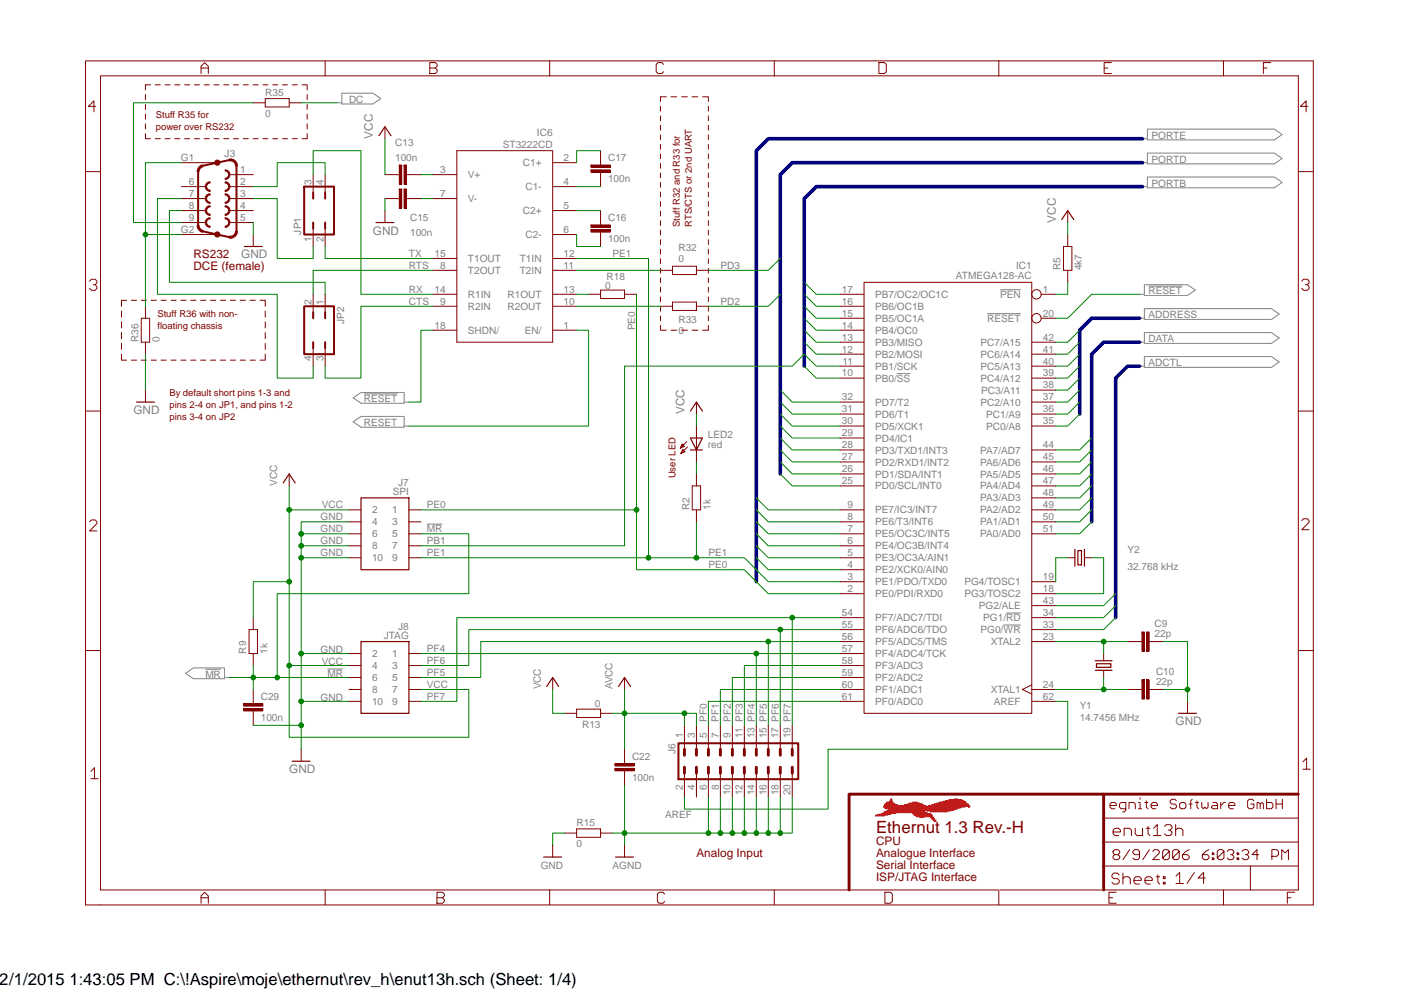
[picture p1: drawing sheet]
<svg xmlns="http://www.w3.org/2000/svg" width="297mm" height="210mm" viewBox="0 0 297 210" stroke-linecap="round" stroke-linejoin="round" font-family="sans-serif">
<g fill="none" stroke="#808080" stroke-width=".21">
<path d="M72.5 19.8h6.6l1.6 1.1-1.6 1.2h-6.6zM71.5 21.8h1M242.2 39.6h1.1M242.2 34.5h1.1M242.2 29.4h1.1M243.3 37.5h26.9l1.6 1.2-1.6 1.1h-26.9zM243.3 32.5h26.9l1.6 1.1-1.6 1.2h-26.9zM243.3 27.4h26.9l1.6 1.1-1.6 1.2h-26.9zM190.2 79.2h2.8M209.3 66.5h7.1M212 61.4h4.4M241.6 72.6h1"/>
<path d="M241.6 67.5h1M241.6 77.7h1M241.6 62.4h1M242.6 60.4h9.2l1.6 1.1-1.6 1.2h-9.2zM242.6 70.5h27l1.6 1.2-1.6 1.1h-27zM242.6 65.5h27l1.6 1.1-1.6 1.2h-27zM242.6 75.6h27l1.6 1.2-1.6 1.1h-27zM243.5 60.7h7.1M74.9 84.4l1.6-1.2h9.2v2.3h-9.2zM74.9 89.5l1.6-1.2h9.2v2.3h-9.2zM77.2 83.5h7.1M85.7 85.3h1"/>
<path d="M85.7 90.4h1M90.5 111.2h3.3M212.7 132.6h3.7M213.3 130h3.1M39.3 142.8l1.7-1.1h6.6v2.3h-6.6zM43.5 142h3.3M47.6 143.7h1M69.4 141.9h3.3"/>
</g>
<g fill="none" stroke="#800000" stroke-width=".21">
<path d="M31.9 18h-1.1v1.1M32.9 18h1.1M35 18h1.1M37.1 18h1M39.1 18h1.1M41.2 18h1.1M42.6 15.6v-1.5l.8-.8 .8 .8v1.5M42.6 14.4h1.6M43.3 18h1.1M45.4 18h1M47.4 18h1.1M49.5 18h1.1"/>
<path d="M51.6 18h1.1M53.7 18h1M55.7 18h1.1M57.8 18h1.1M59.9 18h1.1M62 18h1M64 18h1.1v1.1M68.9 12.9v3.2M91.1 13.3h1.2l.4 .4v.4l-.4 .3 .4 .4v.4l-.4 .4h-1.2zM91.1 14.4h1.2M116.5 12.9h161.9v179h-18.9M116.5 16.1h158.8v172.7h-15.8"/>
<path d="M116.5 12.9h-98.4v179h241.3v-3.1h-47.4M116.5 16.1h-95.2v172.7h95.2M116.5 12.9v3.2M140.7 13.7l-.4-.4h-.8l-.4 .4v1.5l.4 .4h.8l.4-.4M164.2 12.9v3.2M186.3 13.3h1.2l.4 .4v1.5l-.4 .4h-1.2zM211.8 12.9v3.2M234.1 14.4h.8M235.6 13.3h-1.5v2.3h1.5M259.4 12.9v3.2M267.9 14.4h.7M269.4 13.3h-1.5v2.3"/>
<path d="M18.1 36.4h3.2M20.3 22.6h-1.5l1.1-1.2v2.3M30.8 28.3v1.1h1.1M30.8 20.1v1M30.8 22.1v1.1M30.8 24.2v1.1M30.8 26.3v1M32.9 29.4h1.1M35 29.4h1.1M37.1 29.4h1M39.1 29.4h1.1M41.2 29.4h1.1"/>
<path d="M43.3 29.4h1.1M45.4 29.4h1M47.4 29.4h1.1M49.5 29.4h1.1M51.6 29.4h1.1M53.7 29.4h1M55.7 29.4h1.1M57.8 29.4h1.1M59.9 29.4h1.1M62 29.4h1M65.1 28.3v1.1h-1.1M65.1 20.1v1"/>
<path d="M65.1 22.1v1.1M65.1 24.2v1.1M65.1 26.3v1M140 22.5v1.1M140 24.6v1M140 26.6v1M140 28.6v1M140 30.6v1M140 32.7v1M140 34.7v1M140 36.7v1M140 38.7v1"/>
<path d="M141.3 20.5h-1.3v1M142.3 20.5h1.2M144.5 20.5h1.2M146.7 20.5h1.3M149 20.5h1.2v1M150.2 22.5v1.1M150.2 24.6v1M150.2 26.6v1M150.2 28.6v1M150.2 30.6v1M150.2 32.7v1M150.2 34.7v1"/>
<path d="M150.2 36.7v1M150.2 38.7v1M275.3 36.4h3.1M277.3 22.6h-1.6l1.2-1.2v2.3M19 59.6l.4-.4h.8l.3 .4v.4l-.3 .4h-.4M140 40.7v1.1M140 42.8v1M140 44.8v1M140 46.8v1M140 48.8v1M140 50.8v1.1M140 52.9v1"/>
<path d="M140 54.9v1M140 56.9v1M140 58.9v1M150.2 40.7v1.1M150.2 42.8v1M150.2 44.8v1M150.2 46.8v1M150.2 48.8v1M150.2 50.8v1.1M150.2 52.9v1M150.2 54.9v1M150.2 56.9v1"/>
<path d="M150.2 58.9v1M276 59.6l.4-.4h.8l.4 .4v.4l-.4 .4h-.4M20.2 60.4l.3 .4v.4l-.3 .4h-.8l-.4-.4M25.8 66v1.3M25.8 68.3v1.3M25.8 70.5v1.3M25.8 72.8v1.3M25.8 75.1v1.3h1.1M26.9 63.7h-1.1v1.3M27.9 76.4h1.1M27.9 63.7h1.1M29.9 76.4h1.1"/>
<path d="M29.9 63.7h1.1M32 76.4h1.1M32 63.7h1.1M34.1 76.4h1.1M34.1 63.7h1.1M36.3 76.4h1M36.3 63.7h1M38.4 76.4h1.1M38.4 63.7h1.1M40.4 76.4h1.1M40.4 63.7h1.1M42.5 76.4h1.1"/>
<path d="M42.5 63.7h1.1M44.6 76.4h1.1M44.6 63.7h1.1M46.7 76.4h1.1M46.7 63.7h1.1M48.8 76.4h1.1M48.8 63.7h1.1M50.9 76.4h1.1M50.9 63.7h1.1M53 76.4h1.1M53 63.7h1.1M55.1 63.7h1.1v1.3"/>
<path d="M56.2 75.1v1.3h-1.1M56.2 66v1.3M56.2 68.3v1.3M56.2 70.5v1.3M56.2 72.8v1.3M140 60.9v1.1M140 63v1M140 65v1M140 67v1M140 69v1h1.3M142.3 70h1.2M144.5 70h1.2"/>
<path d="M146.7 70h1.3M150.2 69v1h-1.2M150.2 60.9v1.1M150.2 63v1M150.2 65v1M150.2 67v1M277.2 60.4l.4 .4v.4l-.4 .4h-.8l-.4-.4M18.1 87.2h3.2M275.3 87.2h3.1M19 110.7l.4-.4h.8l.3 .4v.3l-1.5 1.6h1.5M276 110.4l.4-.4h.8l.4 .4v.4l-1.6 1.6h1.6M18.1 138h3.2"/>
<path d="M275.3 138h3.1M19.3 163.6l.7-.8v2.4M19.3 165.2h1.5M234 178.6h41.3M234 173.5h41.3M235.3 170.9h1.4v-.4l-.3-.3h-.7l-.4 .3v.7l.4 .3h.7M236 176.5h1.6v-.4l-.4-.4h-.8l-.4 .4v.7l.4 .4h.8M238.3 177.2v-1.5h1.2l.4 .4v1.1M238.7 171.5h-1l-.3-.3v-.7l.3-.3h1v1.7l-.3 .3h-.4M239.4 171.5v-1.3h1l.3 .3v1M240.7 175.7v1.1l.4 .4h1.1v-1.5M241.4 170.2h.3v1.3"/>
<path d="M241.4 171.5h.7M241.7 169.2v.3M242.7 170.2h.7M243 175.7h.8M243.1 169.9v1.3l.3 .3M243.4 175.3v1.5l.4 .4M244.1 170.9h1.3v-.4l-.3-.3h-.7l-.3 .3v.7l.3 .3h.7M244.6 175.7l.8-.8v2.3M244.6 177.2h1.5M246.9 175.3l.4-.4h.8l.4 .4v.4l-.4 .4h-.4M248.1 176.1l.4 .4v.3l-.4 .4h-.8l-.4-.4M249.3 176.1l.3-.4h.8l.4 .4v1.1"/>
<path d="M249.3 174.9v2.3M249.4 169.9l-.3-.4h-.7l-.3 .4v.3l.3 .3h.7l.3 .4v.3l-.3 .3h-.7l-.3-.3M250.4 170.2h.7l.3 .3v.7l-.3 .3h-.7l-.3-.3v-.7zM252.1 170.5h.7M252.8 169.5l-.3 .4v1.6M253.4 170.2h.7M253.8 169.9v1.3l.3 .3M254.8 170.2v1l.3 .3 .4-.3 .3 .3 .3-.3v-1M257.1 170.2h.7l.3 .3v1h-1l-.3-.3 .3-.3h1M258.8 170.2v1.3M259.8 170.2h-.3l-.7 .7M260.5 170.9h1.3v-.4l-.3-.3h-.7l-.3 .3v.7l.3 .3h.7"/>
<path d="M265.8 169.9l-.3-.4h-.6l-.4 .4v1.3l.4 .3h.6l.3-.3v-.7h-.6M266.5 171.5v-1.3h.4l.3 .3v1M267.2 170.5l.3-.3 .4 .3v1M268.5 169.5v2h1l.4-.3v-.7l-.4-.3h-1M270.5 170.5h1.4M270.5 169.5v2M271.9 169.5v2M276.2 161.6l.8-.8v2.4M276.2 163.2h1.6M42.6 191.6v-1.6l.8-.7 .8 .7v1.6M42.6 190.4h1.6M68.9 188.8v3.1"/>
<path d="M92.6 189.3h1.2l.4 .3v.4l-.4 .4 .4 .4v.4l-.4 .4h-1.2zM92.6 190.4h1.2M116.5 188.8v3.1M116.5 188.8h95.1M140.9 189.6l-.4-.3h-.7l-.4 .3v1.6l.4 .4h.7l.4-.4M164.2 188.8v3.1M187.6 189.3h1.2l.4 .3v1.6l-.4 .4h-1.2zM211.8 188.8v3.1M234 183.7h31.1M235.1 190.4h.8M236 180.6l.3-.4h.7l.4 .4v.3l-.4 .4 .4 .3v.4l-.4 .3h-.7l-.3-.3v-.4l.3-.3-.3-.4zM236.3 181.3h.7"/>
<path d="M236.7 189.3h-1.6v2.3h1.6M237.3 185.6l-.4-.4h-.8l-.3 .4v.4l.3 .4h.8l.4 .3v.4l-.4 .4h-.8l-.3-.4M238.1 186.4l.4-.4h.7l.4 .4v1.1M238.1 185.2v2.3M239.5 180.2l-1.4 2.1M240.4 186.7h1.6v-.3l-.4-.4h-.8l-.4 .4v.7l.4 .4h.8M241.6 181.3h-1l-.4-.4v-.3l.4-.4h.7l.3 .4v1.4l-.3 .3h-.7l-.4-.3M242.8 186.7h1.5v-.3l-.4-.4h-.7l-.4 .4v.7l.4 .4h.7M243.7 180.2l-1.4 2.1M244.4 180.6l.3-.4h.8l.3 .4v.3l-1.4 1.4h1.4M245.1 186h.8M245.5 185.6v1.5l.4 .4"/>
<path d="M246.7 186h.4v.4h-.4zM246.7 187.1h.4v.4h-.4zM247.9 180.6l-1.4 1.4 .4 .3h.7l.3-.3v-1.4l-.3-.4h-.7l-.4 .4v1.4M249.3 185.8l.8-.7v2.3M249.3 187.4h1.6M250 180.6l-1.4 1.4 .4 .3h.7l.3-.3v-1.4l-.3-.4h-.7l-.4 .4v1.4M252.1 180.2l-.7 .4-.7 .7v.7l.4 .3h.7l.3-.3v-.4l-.3-.3h-1.1M253.2 185.1l-1.5 2.3M255.6 186.2h-1.6l1.2-1.1v2.3M256.3 180.2l-.7 .4-.7 .7v.7l.4 .3h.7l.3-.3v-.4l-.3-.3h-1.1M257 180.9h.4v.4h-.4zM257 182h.4v.3h-.4z"/>
<path d="M259.5 180.6l-1.4 1.4 .3 .3h.7l.4-.3v-1.4l-.4-.4h-.7l-.3 .4v1.4M260.2 180.6l.3-.4h.7l.4 .4v.3l-.4 .4h-.3M261.2 181.3l.4 .3v.4l-.4 .3h-.7l-.3-.3M262.3 180.9h.4v.4h-.4zM262.3 182h.4v.3h-.4zM263.4 180.6l.3-.4h.7l.3 .4v.3l-.3 .4h-.3M264.4 181.3l.3 .3v.4l-.3 .3h-.7l-.3-.3M266.9 181.3h-1.5l1.1-1.1v2.1M269.7 181.6h1l.4-.3v-.7l-.4-.4h-1v2.1M271.8 182.3v-2.1l.7 .7 .7-.7v2.1M272.9 190.4h.8M274.5 189.3h-1.6v2.3"/>
<path d="M275.3 183.7h-10.2v5.1"/>
</g>
<path d="M234 168.4v20.4M275.3 168.4h-95.3v20.4" fill="none" stroke="#800000" stroke-width=".61"/>
<path d="M47.7 38.6a1.02 1.02 0 0 1 1 1 1.02 1.02 0 0 1-1 1v-.3a.76 .76 0 0 0 .8-.7 .76 .76 0 0 0-.8-.8z" fill-rule="evenodd" fill="#800000"/>
<path d="M47.7 38.6a1.02 1.02 0 0 1 1 1 1.02 1.02 0 0 1-1 1v-.3a.76 .76 0 0 0 .8-.7 .76 .76 0 0 0-.8-.8z" fill="none" stroke="#800000" stroke-width=".21"/>
<path d="M43.9 38.8l.7-.2v.2a.76 .76 0 0 0-.8 .8 .76 .76 0 0 0 .8 .7v.3a1.02 1.02 0 0 1-1-.7 1.02 1.02 0 0 1 .3-1.1z" fill-rule="evenodd" fill="#800000"/>
<path d="M43.9 38.8l.7-.2v.2a.76 .76 0 0 0-.8 .8 .76 .76 0 0 0 .8 .7v.3a1.02 1.02 0 0 1-1-.7 1.02 1.02 0 0 1 .3-1.1z" fill="none" stroke="#800000" stroke-width=".21"/>
<path d="M47.7 36a1.02 1.02 0 0 1 1 1 1.02 1.02 0 0 1-1 1.1v-.3a.76 .76 0 0 0 .8-.8 .76 .76 0 0 0-.8-.7z" fill-rule="evenodd" fill="#800000"/>
<path d="M47.7 36a1.02 1.02 0 0 1 1 1 1.02 1.02 0 0 1-1 1.1v-.3a.76 .76 0 0 0 .8-.8 .76 .76 0 0 0-.8-.7z" fill="none" stroke="#800000" stroke-width=".21"/>
<path d="M43.9 43.9l.7-.3v.3a.76 .76 0 0 0-.8 .8 .76 .76 0 0 0 .8 .7v.3a1.02 1.02 0 0 1-1-.7 1.02 1.02 0 0 1 .3-1.1z" fill-rule="evenodd" fill="#800000"/>
<path d="M43.9 43.9l.7-.3v.3a.76 .76 0 0 0-.8 .8 .76 .76 0 0 0 .8 .7v.3a1.02 1.02 0 0 1-1-.7 1.02 1.02 0 0 1 .3-1.1z" fill="none" stroke="#800000" stroke-width=".21"/>
<path d="M47.7 41.1a1.02 1.02 0 0 1 1 1 1.02 1.02 0 0 1-1 1v-.2a.76 .76 0 0 0 .8-.8 .76 .76 0 0 0-.8-.7z" fill-rule="evenodd" fill="#800000"/>
<path d="M47.7 41.1a1.02 1.02 0 0 1 1 1 1.02 1.02 0 0 1-1 1v-.2a.76 .76 0 0 0 .8-.8 .76 .76 0 0 0-.8-.7z" fill="none" stroke="#800000" stroke-width=".21"/>
<path d="M43.9 41.3l.7-.2v.3a.76 .76 0 0 0-.8 .7 .76 .76 0 0 0 .8 .8v.2a1.02 1.02 0 0 1-1-.6 1.02 1.02 0 0 1 .3-1.2z" fill-rule="evenodd" fill="#800000"/>
<path d="M43.9 41.3l.7-.2v.3a.76 .76 0 0 0-.8 .7 .76 .76 0 0 0 .8 .8v.2a1.02 1.02 0 0 1-1-.6 1.02 1.02 0 0 1 .3-1.2z" fill="none" stroke="#800000" stroke-width=".21"/>
<path d="M47.7 43.6a1.02 1.02 0 0 1 1 1.1 1.02 1.02 0 0 1-1 1v-.3a.76 .76 0 0 0 .8-.7 .76 .76 0 0 0-.8-.8z" fill-rule="evenodd" fill="#800000"/>
<path d="M47.7 43.6a1.02 1.02 0 0 1 1 1.1 1.02 1.02 0 0 1-1 1v-.3a.76 .76 0 0 0 .8-.7 .76 .76 0 0 0-.8-.8z" fill="none" stroke="#800000" stroke-width=".21"/>
<path d="M43.9 46.4l.7-.2v.2a.76 .76 0 0 0-.8 .8 .76 .76 0 0 0 .8 .8v.2a1.02 1.02 0 0 1-1-.7 1.02 1.02 0 0 1 .3-1.1z" fill-rule="evenodd" fill="#800000"/>
<path d="M43.9 46.4l.7-.2v.2a.76 .76 0 0 0-.8 .8 .76 .76 0 0 0 .8 .8v.2a1.02 1.02 0 0 1-1-.7 1.02 1.02 0 0 1 .3-1.1z" fill="none" stroke="#800000" stroke-width=".21"/>
<path d="M47.7 46.2a1.02 1.02 0 0 1 1 1 1.02 1.02 0 0 1-1 1v-.2a.76 .76 0 0 0 .8-.8 .76 .76 0 0 0-.8-.8z" fill-rule="evenodd" fill="#800000"/>
<path d="M47.7 46.2a1.02 1.02 0 0 1 1 1 1.02 1.02 0 0 1-1 1v-.2a.76 .76 0 0 0 .8-.8 .76 .76 0 0 0-.8-.8z" fill="none" stroke="#800000" stroke-width=".21"/>
<path d="M48.6 33.7a1.46 1.46 0 0 1 1.7 1.5h-.4a1.06 1.06 0 0 0-1.3-1.1z" fill-rule="evenodd" fill="#800000"/>
<path d="M48.6 33.7a1.46 1.46 0 0 1 1.7 1.5h-.4a1.06 1.06 0 0 0-1.3-1.1z" fill="none" stroke="#800000" stroke-width=".21"/>
<path d="M48.6 34l-5.6 1.2" fill="none" stroke="#800000" stroke-width=".42"/>
<path d="M42.1 35.5l.9-.5v.4a1.04 1.04 0 0 0-.8 1h-.4z" fill-rule="evenodd" fill="#800000"/>
<path d="M42.1 35.5l.9-.5v.4a1.04 1.04 0 0 0-.8 1h-.4z" fill="none" stroke="#800000" stroke-width=".21"/>
<path d="M42 36.4v11.4" fill="none" stroke="#800000" stroke-width=".42"/>
<path d="M41.8 47.8h.4l.3 .8 .5 .3v.4a1.46 1.46 0 0 1-1.2-1.5z" fill-rule="evenodd" fill="#800000"/>
<path d="M41.8 47.8h.4l.3 .8 .5 .3v.4a1.46 1.46 0 0 1-1.2-1.5z" fill="none" stroke="#800000" stroke-width=".21"/>
<path d="M50.1 35.2v13.8M43 49.1l5.6 1.2" fill="none" stroke="#800000" stroke-width=".42"/>
<path d="M48.6 50.1l.8-.1 .4-.4 .1-.6h.4a1.46 1.46 0 0 1-1.7 1.5z" fill-rule="evenodd" fill="#800000"/>
<path d="M43.5 34.5h2.6M43.5 49.7h2.6M48.6 50.1l.8-.1 .4-.4 .1-.6h.4a1.46 1.46 0 0 1-1.7 1.5z" fill="none" stroke="#800000" stroke-width=".21"/>
<circle cx="46.1" cy="34.5" r=".56" fill="#800000"/>
<circle cx="46.1" cy="34.5" r=".56" fill="none" stroke="#800000" stroke-width=".21"/>
<circle cx="46.1" cy="49.7" r=".56" fill="#800000"/>
<g fill="none" stroke="#800000" stroke-width=".21">
<path d="M38.5 39.6h5M38.5 34.5h5M48.6 37h5.1M48.6 39.6h5.1M84.2 37h.5M86.2 37h.5M38.5 42.1h5M38.5 44.7h5M38.5 47.2h5M38.5 49.7h5M48.6 42.1h5.1M48.6 44.7h5.1"/>
<path d="M48.6 47.2h5.1"/>
<circle cx="46.1" cy="49.7" r=".56"/>
</g>
<path d="M85.7 35h.5v4.1h-.5z" fill="#800000"/>
<path d="M85.7 35h.5v4.1h-.5zM85.7 35h.1" fill="none" stroke="#800000" stroke-width=".21"/>
<path d="M84.7 35h.5v4.1h-.5z" fill="#800000"/>
<path d="M81.6 37h2.6M84.7 35h.5v4.1h-.5zM84.7 35h.1M86.7 37h2.5M127.3 47.2v.5M127.3 49.2v.5" fill="none" stroke="#800000" stroke-width=".21"/>
<path d="M125.3 48.7h4.1v.5h-4.1z" fill="#800000"/>
<path d="M125.3 48.7h4.1v.5h-4.1zM125.3 48.7h.1" fill="none" stroke="#800000" stroke-width=".21"/>
<path d="M125.3 47.7h4.1v.5h-4.1z" fill="#800000"/>
<path d="M127.3 34.5v.5M127.3 36.5v.5M125.3 47.7h4.1v.5h-4.1zM125.3 47.7h.1M127.3 44.7v2.5M127.3 49.7v2.6" fill="none" stroke="#800000" stroke-width=".21"/>
<path d="M125.3 36h4.1v.5h-4.1z" fill="#800000"/>
<path d="M125.3 36h4.1v.5h-4.1zM125.3 36h.1" fill="none" stroke="#800000" stroke-width=".21"/>
<path d="M125.3 35h4.1v.5h-4.1z" fill="#800000"/>
<path d="M125.3 35h4.1v.5h-4.1zM125.3 35h.1M127.3 32v2.5M127.3 37v2.6M84.2 42.1h.5M86.2 42.1h.5" fill="none" stroke="#800000" stroke-width=".21"/>
<path d="M84.7 40.1h.5v4.1h-.5z" fill="#800000"/>
<path d="M84.7 40.1h.5v4.1h-.5zM84.7 40.1h.1" fill="none" stroke="#800000" stroke-width=".21"/>
<path d="M85.7 40.1h.5v4.1h-.5z" fill="#800000"/>
<g fill="none" stroke="#800000" stroke-width=".21">
<path d="M81.6 26.9v2.5M53.7 49.7v2.6M81.6 42.1h2.6M81.6 44.7v2.5M85.7 40.1h.5v4.1h-.5zM85.7 40.1h.1M86.7 42.1h2.5M225.5 52.3h1.8v5h-1.8zM226.4 44.7v2.5M226.4 49.7v2.6M226.4 57.3v2.6M144.7 95.3l.5 .5-.8 .4z"/>
<path d="M145.6 93.7l-1.4 1.4 .9-.4-.5-.5-.4 .9M145.8 94.8l-1.4 1.4M147.7 90.4v7.6M61.3 100.5v2.6M146.8 103.1h1.7v5h-1.7zM147.7 100.5v2.6M147.7 108.1v2.6M63.9 158.9v2.6M117.2 143.7v2.5M119.7 151.3h2.6M122.3 150.4h5v1.8h-5zM127.3 151.3h2.6"/>
<path d="M117.2 179.2v2.6M132.4 161.5v.5M132.4 163.5v.5"/>
</g>
<path d="M80.3 28.8l1.3-1.9 1.3 1.9M51.8 52.3h3.8M79.7 47.2h3.8M225.1 46.6l1.3-1.9 1.2 1.9M146.4 92.9h2.5l-1.2 2.5zM146.4 95.4h2.5M60 102.4l1.3-1.9 1.3 1.9M115.9 145.6l1.3-1.9 1.2 1.9M62 161.5h3.8M115.3 181.8h3.8" fill="none" stroke="#800000" stroke-width=".25"/>
<path d="M130.4 163h4v.5h-4z" fill="#800000"/>
<path d="M130.4 163h4v.5h-4zM130.4 163h.1" fill="none" stroke="#800000" stroke-width=".21"/>
<path d="M130.4 162h4v.5h-4z" fill="#800000"/>
<path d="M132.4 158.9v2.6M241.6 146.2h.5M243.6 146.2h.6M130.4 162h4v.5h-4zM130.4 162h.1M132.4 164v2.5" fill="none" stroke="#800000" stroke-width=".21"/>
<path d="M243.1 144.2h.5v4.1h-.5z" fill="#800000"/>
<path d="M243.1 144.2h.5v4.1h-.5zM243.1 144.2h.1" fill="none" stroke="#800000" stroke-width=".21"/>
<path d="M242.1 144.2h.5v4.1h-.5z" fill="#800000"/>
<path d="M241.6 136.1h.5M243.6 136.1h.6M239.1 146.2h2.5M242.1 144.2h.5v4.1h-.5zM242.1 144.2h.1M244.2 146.2h2.5" fill="none" stroke="#800000" stroke-width=".21"/>
<path d="M243.1 134h.5v4.1h-.5z" fill="#800000"/>
<path d="M243.1 134h.5v4.1h-.5zM243.1 134h.1" fill="none" stroke="#800000" stroke-width=".21"/>
<path d="M242.1 134h.5v4.1h-.5z" fill="#800000"/>
<g fill="none" stroke="#800000" stroke-width=".21">
<path d="M53.7 21.8h2.5M56.2 20.9h5.1v1.8h-5.1zM61.3 21.8h2.6M66.4 37v3.9M68.9 37v3.9M91.8 37h5.1M96.9 32h20.3v40.6h-20.3zM117.2 34.5h5.1M117.2 39.6h5.1M66.4 48.5v3.8M68.9 48.5v3.8M91.8 57.3h5.1"/>
<path d="M91.8 54.8h5.1M91.8 42.1h5.1M117.2 57.3h5.1M117.2 44.7h5.1M117.2 49.7h5.1M117.2 54.8h5.1M140 57.3h2.6M142.6 56.5h5.1v1.7h-5.1zM147.7 57.3h2.5M183.2 59.9h35.6v91.4h-35.6zM29.9 67.5h1.8v5.1h-1.8zM30.8 65v2.5"/>
<path d="M30.8 72.6v2.5M66.4 62.4v3.8M66.4 73.9v3.8M68.9 62.4v3.8M68.9 73.9v3.8M91.8 65h5.1M91.8 62.4h5.1M91.8 70h5.1M117.2 65h5.1M117.2 62.4h5.1M117.2 70h5.1M124.8 62.4h2.5"/>
<path d="M127.3 61.5h5.1v1.8h-5.1zM132.4 62.4h2.6M140 65h2.6M142.6 64.1h5.1v1.7h-5.1zM147.7 65h2.5M178.1 65h5.1M178.1 62.4h5.1M178.1 72.6h5.1M178.1 70h5.1M178.1 67.5h5.1M178.1 77.7h5.1M178.1 75.1h5.1"/>
<path d="M218.8 72.6h5M218.8 77.7h5M218.8 75.1h5M220.7 62.4h3.1M220.7 67.5h3.1M30.8 82.7v2.6M147.7 85.3v2.5M178.1 98h5.1M178.1 95.4h5.1M178.1 80.2h5.1M178.1 90.4h5.1M178.1 87.8h5.1"/>
<path d="M178.1 85.3h5.1M178.1 92.9h5.1M218.8 98h5M218.8 95.4h5M218.8 80.2h5M218.8 90.4h5M218.8 87.8h5M218.8 85.3h5M218.8 82.7h5M74 108.1h2.5M74 110.7h2.5M74 113.2h2.5"/>
<path d="M74 115.8h2.5M74 118.3h2.5M86.7 108.1h2.5M86.7 110.7h2.5M86.7 113.2h2.5M86.7 115.8h2.5M86.7 118.3h2.5M178.1 108.1h5.1M178.1 110.7h5.1M178.1 113.2h5.1M178.1 115.8h5.1M178.1 118.3h5.1"/>
<path d="M178.1 103.1h5.1M178.1 100.5h5.1M218.8 108.1h5M218.8 110.7h5M218.8 113.2h5M218.8 105.6h5M218.8 103.1h5M218.8 100.5h5M74 138.6h2.5M86.7 138.6h2.5M178.1 136.1h5.1M178.1 138.6h5.1"/>
<path d="M178.1 125.9h5.1M178.1 123.4h5.1M178.1 120.8h5.1M178.1 133.5h5.1M178.1 131h5.1M218.8 136.1h5M218.8 128.5h5M218.8 125.9h5M218.8 123.4h5M218.8 133.5h5M218.8 131h5M234 138.6v1.5"/>
<path d="M239.1 136.1h2.5M242.1 134h.5v4.1h-.5zM242.1 134h.1M244.2 136.1h2.5M53.7 148.8v.5M53.7 150.8v.5M74 141.2h2.5M74 143.7h2.5M74 146.2h2.5M74 148.8h2.5M86.7 141.2h2.5M86.7 143.7h2.5"/>
<path d="M86.7 146.2h2.5M86.7 148.8h2.5M132.4 143.7v2.5M145.1 153.8v5.1M147.7 153.8v5.1M150.2 153.8v5.1M152.7 153.8v5.1M155.3 153.8v5.1M157.8 153.8v5.1M160.4 153.8v5.1M162.9 153.8v5.1M165.4 153.8v5.1"/>
<path d="M168 153.8v5.1M178.1 141.2h5.1M178.1 143.7h5.1M178.1 146.2h5.1M178.1 148.8h5.1M218.8 145.2l-2 1 2 1M218.8 146.2h5M218.8 148.8h5M234 142.2v1.5M251.8 148.8v2.5M119.7 176.7h2.6M122.3 175.8h5v1.8h-5z"/>
<path d="M127.3 176.7h2.6M132.4 179.2v2.6M145.1 164v5.1M147.7 164v5.1M150.2 164v5.1M152.7 164v5.1M155.3 164v5.1M157.8 164v5.1M160.4 164v5.1M162.9 164v5.1M165.4 164v5.1M168 164v5.1"/>
<circle cx="219.7" cy="67.5" r="1"/>
<circle cx="219.7" cy="62.4" r="1"/>
</g>
<path d="M28.9 85.3h3.8M146.4 87.2l1.3-1.9 1.2 1.9M76.5 105.6h10.2v15.2h-10.2zM76.5 136.1h10.2v15.2h-10.2zM131.1 145.6l1.3-1.9 1.3 1.9M232.2 140.1h3.6M232.2 142.2h3.6M232.5 140.8h3v.7h-3zM249.9 151.3h3.8M130.5 181.8h3.8" fill="none" stroke="#800000" stroke-width=".25"/>
<path d="M64.5 39.6h6.3v10.1h-6.3zM66.4 40.9v1.2M66.4 47.2v1.3M68.9 40.9v1.2M68.9 47.2v1.3M64.5 65h6.3v10.1h-6.3zM66.4 66.2v1.3M66.4 72.6v1.3M68.9 66.2v1.3M68.9 72.6v1.3M143.8 157.6h25.4v7.7h-25.4z" fill="none" stroke="#800000" stroke-width=".42"/>
<g fill="none" stroke="#800000" stroke-width=".61">
<path d="M145.1 158.9v1.3M147.7 158.9v1.3M150.2 158.9v1.3M152.7 158.9v1.3M155.3 158.9v1.3M157.8 158.9v1.3M160.4 158.9v1.3M162.9 158.9v1.3M165.4 158.9v1.3M168 158.9v1.3M145.1 162.7v1.3M147.7 162.7v1.3"/>
<path d="M150.2 162.7v1.3M152.7 162.7v1.3M155.3 162.7v1.3M157.8 162.7v1.3M160.4 162.7v1.3M162.9 162.7v1.3M165.4 162.7v1.3M168 162.7v1.3"/>
</g>
<path d="M51.7 150.3h4v.5h-4z" fill="#800000"/>
<path d="M51.7 150.3h4v.5h-4zM51.7 150.3h.1" fill="none" stroke="#800000" stroke-width=".21"/>
<path d="M51.7 149.3h4v.5h-4z" fill="#800000"/>
<path d="M226.4 118.3h1.5M229.9 118.3h1.6M52.8 133.5h1.8v5.1h-1.8zM53.7 131v2.5M53.7 138.6v2.6M51.7 149.3h4v.5h-4zM51.7 149.3h.1M53.7 146.2v2.6M53.7 151.3v2.5" fill="none" stroke="#800000" stroke-width=".21"/>
<path d="M227.9 116.5v3.6M228.5 116.8h.8v3h-.8zM229.9 116.5v3.6" fill="none" stroke="#800000" stroke-width=".25"/>
<path d="M242.2 39.6h-69.1l-2.6 2.5v35.6M242.2 34.5h-74.2l-2.6 2.5v63.5M242.2 29.4h-79.3l-2.5 2.6v91.4M241.6 72.6h-7.6l-2.5 2.5v35.6M241.6 67.5h-10.1l-2.6 2.5v17.8M241.6 77.7h-2.5l-2.6 2.5v50.8" fill="none" stroke="#000080" stroke-width=".76"/>
<g fill="none" stroke="#008000" stroke-width=".21">
<path d="M53.7 47.2v2.5M81.6 42.1v2.6M228.9 77.7l-2.5 2.5h-2.6M228.9 75.1l-2.5 2.6h-2.6M228.9 72.6l-2.5 2.5h-2.6M228.9 87.8l-2.5 2.6h-2.6M228.9 85.3l-2.5 2.5h-2.6M228.9 82.7l-2.5 2.6h-2.6M228.9 80.2l-2.5 2.5h-2.6M231.5 98l-2.6 2.5h-5.1M231.5 95.4l-2.6 2.6h-5.1M231.5 92.9l-2.6 2.5h-5.1"/>
<path d="M231.5 110.7l-2.6 2.5h-5.1M231.5 108.1l-2.6 2.6h-5.1M231.5 105.6l-2.6 2.5h-5.1M231.5 103.1l-2.6 2.5h-5.1M231.5 100.5l-2.6 2.6h-5.1M246.7 136.1h5.1v10.1M246.7 146.2h5.1v2.6M119.7 176.7h-2.5v2.5"/>
</g>
<circle cx="251.8" cy="146.2" r=".51" fill="#008000"/>
<g fill="none" stroke="#008000" stroke-width=".21">
<path d="M30.8 75.1v7.6M63.9 118.3h10.1M63.9 115.8h10.1M63.9 113.2h10.1M74 110.7h-10.1v48.2M63.9 138.6h10.1M53.7 153.8h10.2M63.9 148.8h10.1"/>
<circle cx="251.8" cy="146.2" r=".51"/>
</g>
<circle cx="63.9" cy="118.3" r=".51" fill="#008000"/>
<circle cx="63.9" cy="118.3" r=".51" fill="none" stroke="#008000" stroke-width=".21"/>
<circle cx="63.9" cy="115.8" r=".51" fill="#008000"/>
<circle cx="63.9" cy="115.8" r=".51" fill="none" stroke="#008000" stroke-width=".21"/>
<circle cx="63.9" cy="113.2" r=".51" fill="#008000"/>
<circle cx="63.9" cy="113.2" r=".51" fill="none" stroke="#008000" stroke-width=".21"/>
<circle cx="63.9" cy="138.6" r=".51" fill="#008000"/>
<circle cx="63.9" cy="138.6" r=".51" fill="none" stroke="#008000" stroke-width=".21"/>
<circle cx="63.9" cy="148.8" r=".51" fill="#008000"/>
<circle cx="63.9" cy="148.8" r=".51" fill="none" stroke="#008000" stroke-width=".21"/>
<circle cx="63.9" cy="153.8" r=".51" fill="#008000"/>
<g fill="none" stroke="#008000" stroke-width=".21">
<path d="M81.6 29.4v7.6M226.4 47.2v2.5M61.3 103.1v5h12.7M61.3 108.1v33.1h12.7M61.3 123.4h-7.6v7.6M61.3 141.2v15.2h38.1v-10.2h-10.2M117.2 146.2v5.1h2.5"/>
<circle cx="63.9" cy="153.8" r=".51"/>
</g>
<circle cx="61.3" cy="108.1" r=".51" fill="#008000"/>
<circle cx="61.3" cy="108.1" r=".51" fill="none" stroke="#008000" stroke-width=".21"/>
<circle cx="61.3" cy="141.2" r=".51" fill="#008000"/>
<circle cx="61.3" cy="141.2" r=".51" fill="none" stroke="#008000" stroke-width=".21"/>
<circle cx="61.3" cy="123.4" r=".51" fill="#008000"/>
<g fill="none" stroke="#008000" stroke-width=".21">
<path d="M89.2 37h2.6M122.3 39.6h5M127.3 32h-5v2.5M89.2 42.1h2.6M122.3 54.8h15.2v63.5h20.3l5.1 5.1h15.2M122.3 44.7h5M122.3 49.7v2.6h5M147.7 87.8v2.6M89.2 118.3h48.3M147.7 110.7v7.6M160.4 105.6l2.5 2.5h15.2M160.4 108.1l2.5 2.6h15.2"/>
<path d="M160.4 110.7l2.5 2.5h15.2M160.4 113.2l2.5 2.6h15.2M160.4 115.8l2.5 2.5h15.2M160.4 118.3l2.5 2.5h15.2M236.5 131l-2.5 2.5h-10.2M236.5 128.5l-2.5 2.5h-10.2M236.5 125.9l-2.5 2.6h-10.2"/>
<circle cx="61.3" cy="123.4" r=".51"/>
</g>
<circle cx="137.5" cy="118.3" r=".51" fill="#008000"/>
<circle cx="137.5" cy="118.3" r=".51" fill="none" stroke="#008000" stroke-width=".21"/>
<circle cx="147.7" cy="118.3" r=".51" fill="#008000"/>
<g fill="none" stroke="#008000" stroke-width=".21">
<path d="M165.4 54.8l-2.5 2.5h-12.7M170.5 59.9l2.6 2.5h5M135 62.4v45.7M165.4 62.4l-2.5 2.6h-12.7M170.5 77.7l2.6 2.5h5M170.5 72.6l2.6 2.5h5M170.5 70l2.6 2.6h5M170.5 67.5l2.6 2.5h5M170.5 65l2.6 2.5h5M170.5 62.4l2.6 2.6h5M165.4 98l2.6 2.5h10.1M165.4 95.4l2.6 2.6h10.1"/>
<path d="M165.4 92.9l2.6 2.5h10.1M165.4 90.4l2.6 2.5h10.1M165.4 87.8l2.6 2.6h10.1M165.4 82.7l2.6 2.6h10.1M89.2 108.1h45.8v12.7h22.8l5.1 5.1h15.2M165.4 100.5l2.6 2.6h10.1"/>
<circle cx="147.7" cy="118.3" r=".51"/>
</g>
<circle cx="135" cy="108.1" r=".51" fill="#008000"/>
<g fill="none" stroke="#008000" stroke-width=".21">
<path d="M89.2 138.6h71.2M178.1 138.6h-17.7v15.2M178.1 148.8h-27.9v5M178.1 146.2h-25.4v7.6M178.1 143.7h-22.8v10.1M178.1 141.2h-20.3v12.6"/>
<circle cx="135" cy="108.1" r=".51"/>
</g>
<circle cx="160.4" cy="138.6" r=".51" fill="#008000"/>
<g fill="none" stroke="#008000" stroke-width=".21">
<path d="M162.9 136.1h-61v7.6h-12.7M178.1 136.1h-15.2v17.7"/>
<circle cx="160.4" cy="138.6" r=".51"/>
</g>
<circle cx="162.9" cy="136.1" r=".51" fill="#008000"/>
<g fill="none" stroke="#008000" stroke-width=".21">
<path d="M165.4 133.5h-66v7.7h-10.2M178.1 133.5h-12.7v20.3"/>
<circle cx="162.9" cy="136.1" r=".51"/>
</g>
<circle cx="165.4" cy="133.5" r=".51" fill="#008000"/>
<g fill="none" stroke="#008000" stroke-width=".21">
<path d="M168 131h-71.1v17.8h-7.7M178.1 131h-10.1v22.8"/>
<circle cx="165.4" cy="133.5" r=".51"/>
</g>
<circle cx="168" cy="131" r=".51" fill="#008000"/>
<g fill="none" stroke="#008000" stroke-width=".21">
<path d="M38.5 34.5h-7.7v30.5M66.4 37v-5h10.1v30.4h15.3M30.8 49.7h7.7M68.9 52.3v2.5h22.9M91.8 57.3h-25.4v5.1M226.4 59.9v2.5h-2.6M91.8 70h-2.6v15.3h-2.5M91.8 65h-15.3v15.2h-7.6v-2.5M228.9 70l-2.5 2.6h-2.6M241.6 62.4h-10.1l-5.1 5.1h-2.6M223.8 148.8h2.6v10.1h-50.8v12.7h-30.5v-2.5"/>
<circle cx="168" cy="131" r=".51"/>
</g>
<circle cx="30.8" cy="49.7" r=".51" fill="#008000"/>
<g fill="none" stroke="#008000" stroke-width=".21">
<path d="M223.8 136.1h10.2M239.1 136.1h-5.1v2.5"/>
<circle cx="30.8" cy="49.7" r=".51"/>
</g>
<circle cx="234" cy="136.1" r=".51" fill="#008000"/>
<g fill="none" stroke="#008000" stroke-width=".21">
<path d="M223.8 146.2h10.2M234 143.7v2.5h5.1"/>
<circle cx="234" cy="136.1" r=".51"/>
</g>
<circle cx="234" cy="146.2" r=".51" fill="#008000"/>
<g fill="none" stroke="#008000" stroke-width=".21">
<path d="M53.7 21.8h-25.4v25.4h10.2M63.9 21.8h7.6M68.9 37v-2.5h-10.1v5.1h-5.1M38.5 44.7h-2.6v15.2h33v2.5M38.5 42.1h-5.1v20.3h25.4v17.8h7.6v-2.5M53.7 42.1h5.1v12.7h7.6v-2.5M122.3 57.3h17.7M122.3 70h2.5v20.4h-38.1M122.3 62.4h2.5M122.3 65h17.7M178.1 77.7h-5l-2.6-2.6-2.5 2.6h-35.6v38.1h-43.2M165.4 85.3l2.6 2.5h10.1"/>
<path d="M129.9 151.3h15.2M132.4 146.2v12.7M145.1 151.3v2.5M145.1 151.3h2.6v2.5"/>
<circle cx="234" cy="146.2" r=".51"/>
</g>
<circle cx="145.1" cy="151.3" r=".51" fill="#008000"/>
<circle cx="145.1" cy="151.3" r=".51" fill="none" stroke="#008000" stroke-width=".21"/>
<circle cx="132.4" cy="151.3" r=".51" fill="#008000"/>
<g fill="none" stroke="#008000" stroke-width=".21">
<path d="M129.9 176.7h20.3M132.4 166.5v12.7M150.2 169.1v7.6h2.5M152.7 169.1v7.6h2.6M155.3 169.1v7.6h2.5M157.8 169.1v7.6h2.6M160.4 169.1v7.6h2.5M162.9 169.1v7.6h2.5M165.4 169.1v7.6h2.6v-7.6"/>
<circle cx="132.4" cy="151.3" r=".51"/>
</g>
<circle cx="165.4" cy="176.7" r=".51" fill="#008000"/>
<circle cx="165.4" cy="176.7" r=".51" fill="none" stroke="#008000" stroke-width=".21"/>
<circle cx="162.9" cy="176.7" r=".51" fill="#008000"/>
<circle cx="162.9" cy="176.7" r=".51" fill="none" stroke="#008000" stroke-width=".21"/>
<circle cx="160.4" cy="176.7" r=".51" fill="#008000"/>
<circle cx="160.4" cy="176.7" r=".51" fill="none" stroke="#008000" stroke-width=".21"/>
<circle cx="157.8" cy="176.7" r=".51" fill="#008000"/>
<circle cx="157.8" cy="176.7" r=".51" fill="none" stroke="#008000" stroke-width=".21"/>
<circle cx="155.3" cy="176.7" r=".51" fill="#008000"/>
<circle cx="155.3" cy="176.7" r=".51" fill="none" stroke="#008000" stroke-width=".21"/>
<circle cx="152.7" cy="176.7" r=".51" fill="#008000"/>
<circle cx="152.7" cy="176.7" r=".51" fill="none" stroke="#008000" stroke-width=".21"/>
<circle cx="150.2" cy="176.7" r=".51" fill="#008000"/>
<circle cx="150.2" cy="176.7" r=".51" fill="none" stroke="#008000" stroke-width=".21"/>
<circle cx="132.4" cy="176.7" r=".51" fill="#008000"/>
<g fill="none" stroke="#008000" stroke-width=".21">
<path d="M89.2 113.2h10.2v12.7h-40.6v17.8M48.6 143.7h25.4M53.7 141.2v5"/>
<circle cx="132.4" cy="176.7" r=".51"/>
</g>
<circle cx="58.8" cy="143.7" r=".51" fill="#008000"/>
<circle cx="58.8" cy="143.7" r=".51" fill="none" stroke="#008000" stroke-width=".21"/>
<circle cx="53.7" cy="143.7" r=".51" fill="#008000"/>
<g fill="none" stroke="#008000" stroke-width=".21">
<path d="M147.7 98v2.5M226.4 118.3h-2.6v5.1M231.5 118.3h2.5v7.6h-10.2"/>
<circle cx="53.7" cy="143.7" r=".51"/>
</g>
<path d="M198.1 174.1h.4v.1h-.4z" fill="#f00"/>
<path d="M198.1 174.1h.4v.1h-.4zM198.1 174.1h.1" fill="none" stroke="#f00" stroke-width=".21"/>
<path d="M198 173.9h.3v.2h-.3z" fill="#f00"/>
<path d="M198 173.9h.3v.2h-.3zM198 173.9h.1" fill="none" stroke="#f00" stroke-width=".21"/>
<path d="M197.8 173.7h.3v.2h-.3z" fill="#f00"/>
<path d="M197.8 173.7h.3v.2h-.3zM197.8 173.7h.1" fill="none" stroke="#f00" stroke-width=".21"/>
<path d="M197.6 173.6h.5v.1h-.5z" fill="#f00"/>
<path d="M197.6 173.6h.5v.1h-.5zM197.6 173.6h.1" fill="none" stroke="#f00" stroke-width=".21"/>
<path d="M197.5 173.4h.5v.2h-.5z" fill="#f00"/>
<path d="M197.5 173.4h.5v.2h-.5zM197.5 173.4h.1" fill="none" stroke="#f00" stroke-width=".21"/>
<path d="M195.1 173.2h.8v.2h-.8z" fill="#f00"/>
<path d="M195.1 173.2h.8v.2h-.8zM195.1 173.2h.1" fill="none" stroke="#f00" stroke-width=".21"/>
<path d="M197.3 173.2h.5v.2h-.5z" fill="#f00"/>
<path d="M194.4 173.1h3.2v.1h-3.2zM194.4 173.1h.1M194.4 173.1h3.2M197.3 173.2h.5v.2h-.5zM197.3 173.2h.1" fill="none" stroke="#f00" stroke-width=".21"/>
<path d="M185.7 172.9h1.8v.2h-1.8z" fill="#f00"/>
<g fill="none" stroke="#f00" stroke-width=".21">
<path d="M185.7 172.9h1.8v.2h-1.8zM185.7 172.9h.1M186.2 172.7h2v.2h-2zM186.2 172.7h.1M186.2 172.8h2M186.9 172.6h2v.1h-2zM186.9 172.6h.1M186.9 172.6h2M187.4 172.4h2.5v.1h-2.5zM187.4 172.4h.1M187.4 171h17.2v.2h-17.2zM187.4 171h.1"/>
<path d="M187.4 172.4h2.5M187.4 171.1h17.2M187.5 172.2h8.4v.2h-8.4zM187.5 172.2h.1M187.5 171.2h16.3v.1h-16.3zM187.5 171.2h.1M187.5 172.3h8.4M187.5 171.3h16.3M187.7 171.3h15.6v.2h-15.6zM187.7 171.3h.1M187.7 171.4h15.6M187.9 172h8.2v.2h-8.2z"/>
<path d="M187.9 172h.1M187.9 172.1h8.2M188.2 171.9h7.9v.1h-7.9zM188.2 171.9h.1M188.2 171.9h7.9M188.4 171.7h13.8v.2h-13.8zM188.4 171.7h.1M188.4 171.5h14.4v.2h-14.4zM188.4 171.5h.1M188.4 171.8h13.8M188.4 171.6h14.4M193.5 172.4h3.1v.1h-3.1z"/>
<path d="M193.5 172.4h.1M193.5 172.4h3.1M193.7 172.6h3.6v.1h-3.6zM193.7 172.6h.1M193.7 172.6h3.6M193.9 172.7h3.6v.2h-3.6zM193.9 172.7h.1M193.9 172.8h3.6M194.2 172.9h3.4v.2h-3.4zM194.2 172.9h.1M194.2 173h3.4M196.6 171.9h4.9v.1h-4.9z"/>
<path d="M196.6 171.9h.1M196.6 171.9h4.9M197.3 172h3.6v.2h-3.6zM197.3 172h.1M197.3 172.1h3.6"/>
</g>
<path d="M205.3 171h.4v.2h-.4z" fill="#f00"/>
<path d="M187.5 170.8h8.8v.2h-8.8zM187.5 170.8h.1M187.5 170.9h8.8M196.9 170.8h8.6v.2h-8.6zM196.9 170.8h.1M196.9 170.9h8.6M205.3 171h.4v.2h-.4zM205.3 171h.1" fill="none" stroke="#f00" stroke-width=".21"/>
<path d="M187.5 170.7h.4v.1h-.4z" fill="#f00"/>
<path d="M187.5 170.7h.4v.1h-.4zM187.5 170.7h.1M188.1 170.7h2.2v.1h-2.2zM188.1 170.7h.1M188.1 170.8h2.2M191.8 170.7h3.9v.1h-3.9zM191.8 170.7h.1M191.8 170.8h3.9M197.6 170.7h7.7v.1h-7.7zM197.6 170.7h.1M197.6 170.8h7.7" fill="none" stroke="#f00" stroke-width=".21"/>
<path d="M187.7 170.5h.2v.2h-.2z" fill="#f00"/>
<path d="M187.7 170.5h.2v.2h-.2zM187.7 170.5h.1" fill="none" stroke="#f00" stroke-width=".21"/>
<path d="M188.2 170.5h1.6v.2h-1.6z" fill="#f00"/>
<path d="M188.2 170.5h1.6v.2h-1.6zM188.2 170.5h.1M192.5 170.5h3.1v.2h-3.1zM192.5 170.5h.1M192.5 170.6h3.1M198.1 170.5h7.2v.2h-7.2zM198.1 170.5h.1M198.1 170.6h7.2" fill="none" stroke="#f00" stroke-width=".21"/>
<path d="M187.9 170.3h1.7v.2h-1.7z" fill="#f00"/>
<path d="M187.9 170.3h1.7v.2h-1.7zM187.9 170.3h.1M192.8 170.3h2.2v.2h-2.2zM192.8 170.3h.1M192.8 170.4h2.2M198.6 170.3h6.4v.2h-6.4zM198.6 170.3h.1M198.6 170.4h6.4" fill="none" stroke="#f00" stroke-width=".21"/>
<path d="M188.1 170.1h1.1v.2h-1.1z" fill="#f00"/>
<path d="M188.1 170.1h1.1v.2h-1.1zM188.1 170.1h.1" fill="none" stroke="#f00" stroke-width=".21"/>
<path d="M193.5 170.1h1v.2h-1z" fill="#f00"/>
<path d="M193.5 170.1h1v.2h-1zM193.5 170.1h.1M199.2 170.1h5.6v.2h-5.6zM199.2 170.1h.1M199.2 170.2h5.6" fill="none" stroke="#f00" stroke-width=".21"/>
<path d="M188.6 170h.6v.1h-.6z" fill="#f00"/>
<path d="M188.6 170h.6v.1h-.6zM188.6 170h.1M199.9 170h4.7v.1h-4.7zM199.9 170h.1M199.9 170.1h4.7" fill="none" stroke="#f00" stroke-width=".21"/>
<path d="M188.7 169.8h.4v.2h-.4z" fill="#f00"/>
<path d="M188.7 169.8h.4v.2h-.4zM188.7 169.8h.1M200.5 169.8h3.8v.2h-3.8zM200.5 169.8h.1M200.5 169.9h3.8" fill="none" stroke="#f00" stroke-width=".21"/>
<path d="M188.9 169.6h.2v.2h-.2z" fill="#f00"/>
<path d="M188.9 169.6h.2v.2h-.2zM188.9 169.6h.1M201.2 169.6h2.8v.2h-2.8zM201.2 169.6h.1M201.2 169.7h2.8" fill="none" stroke="#f00" stroke-width=".21"/>
<path d="M188.9 169.5h.2v.1h-.2z" fill="#f00"/>
<path d="M188.9 169.5h.2v.1h-.2zM188.9 169.5h.1" fill="none" stroke="#f00" stroke-width=".21"/>
<path d="M202.4 169.5h.7v.1h-.7z" fill="#f00"/>
<path d="M202.4 169.5h.7v.1h-.7zM202.4 169.5h.1" fill="none" stroke="#f00" stroke-width=".21"/>
<text font-size="3.6" fill="#800000" x="185.7" y="176.7">Ethernut 1.3 Rev.-H</text>
<text font-size="3.5" x="0" y="208.9">2/1/2015 1:43:05 PM C:\!Aspire\moje\ethernut\rev_h\enut13h.sch (Sheet: 1/4)</text>
<g font-size="2.5" fill="#808080">
<text x="79.1" y="29.4" transform="rotate(-90 79.1 29.4)">VCC</text>
<text x="223.8" y="47.2" transform="rotate(-90 223.8 47.2)">VCC</text>
<text x="79.1" y="49.7">GND</text>
<text x="51.2" y="54.8">GND</text>
<text x="28.3" y="87.8">GND</text>
<text x="145.1" y="87.8" transform="rotate(-90 145.1 87.8)">VCC</text>
<text x="249.2" y="153.8">GND</text>
<text x="61.3" y="164">GND</text>
</g>
<g font-size="2.5" fill="#800000">
<text x="41" y="57.4">DCE (female)</text>
<text x="41" y="54.8">RS232</text>
<text x="185.7" y="179.2">CPU</text>
<text x="147.7" y="181.8">Analog Input</text>
<text x="185.7" y="181.8">Analogue Interface</text>
<text x="185.7" y="184.3">Serial Interface</text>
<text x="185.7" y="186.9">ISP/JTAG Interface</text>
</g>
<g font-size="2.1" fill="#808080">
<text x="56.2" y="20.3">R35</text>
<text x="74" y="21.8">DC</text>
<text x="56.2" y="24.8">0</text>
<text x="113.9" y="28.8">IC6</text>
<text x="244.2" y="29.4">PORTE</text>
<text x="38.3" y="34.1">G1</text>
<text x="47.6" y="33.2">J3</text>
<text x="83.8" y="30.9">C13</text>
<text x="83.8" y="34.1">100n</text>
<text x="106.6" y="31.3">ST3222CD</text>
<text x="110.9" y="35.3">C1+</text>
<text x="119.5" y="34.1">2</text>
<text x="128.9" y="34.2">C17</text>
<text x="244.2" y="34.5">PORTD</text>
<text x="40" y="39.2">6</text>
<text x="40" y="41.8">7</text>
<text x="50.9" y="39.2">2</text>
<text x="50.9" y="41.8">3</text>
<text x="50.9" y="36.7">1</text>
<text x="66" y="39.2" transform="rotate(-90 66 39.2)">3</text>
<text x="68.6" y="39.2" transform="rotate(-90 68.6 39.2)">4</text>
<text x="93.3" y="36.7">3</text>
<text x="93.3" y="41.8">7</text>
<text x="99.2" y="37.8">V+</text>
<text x="111.4" y="40.3">C1-</text>
<text x="119.5" y="39.2">4</text>
<text x="128.9" y="38.6">100n</text>
<text x="244.2" y="39.6">PORTB</text>
<text x="40" y="44.3">8</text>
<text x="40" y="46.8">9</text>
<text x="50.9" y="44.3">4</text>
<text x="50.9" y="46.8">5</text>
<text x="86.9" y="46.8">C15</text>
<text x="99.2" y="42.9">V-</text>
<text x="110.9" y="45.4">C2+</text>
<text x="119.5" y="44.3">5</text>
<text x="128.9" y="46.9">C16</text>
<text x="38.3" y="49.4">G2</text>
<text x="63.9" y="49.7" transform="rotate(-90 63.9 49.7)">JP1</text>
<text x="66" y="51.3" transform="rotate(-90 66 51.3)">1</text>
<text x="68.6" y="51.3" transform="rotate(-90 68.6 51.3)">2</text>
<text x="86.9" y="50">100n</text>
<text x="111.4" y="50.5">C2-</text>
<text x="119.5" y="49.4">6</text>
<text x="128.9" y="51.3">100n</text>
<text x="143.8" y="53.3">R32</text>
<text x="86.7" y="54.5">TX</text>
<text x="86.7" y="57">RTS</text>
<text x="92.2" y="54.5">15</text>
<text x="93.3" y="57">8</text>
<text x="99.2" y="58.1">T2OUT</text>
<text x="99.2" y="55.6">T1OUT</text>
<text x="110.2" y="58.1">T2IN</text>
<text x="110.2" y="55.6">T1IN</text>
<text x="119.5" y="57">11</text>
<text x="119.5" y="54.5">12</text>
<text x="128.6" y="59.4">R18</text>
<text x="129.9" y="54.5">PE1</text>
<text x="143.8" y="55.6">0</text>
<text x="152.7" y="57">PD3</text>
<text x="202.7" y="59.3">ATMEGA128-AC</text>
<text x="215.4" y="57">IC1</text>
<text x="224.9" y="57.4" transform="rotate(-90 224.9 57.4)">R5</text>
<text x="229.4" y="57.4" transform="rotate(-90 229.4 57.4)">4k7</text>
<text x="66" y="64.6" transform="rotate(-90 66 64.6)">2</text>
<text x="68.6" y="64.6" transform="rotate(-90 68.6 64.6)">1</text>
<text x="86.7" y="62.1">RX</text>
<text x="86.7" y="64.6">CTS</text>
<text x="92.2" y="62.1">14</text>
<text x="93.3" y="64.6">9</text>
<text x="99.2" y="63.2">R1IN</text>
<text x="99.2" y="65.7">R2IN</text>
<text x="107.6" y="63.2">R1OUT</text>
<text x="107.6" y="65.7">R2OUT</text>
<text x="119.5" y="62.1">13</text>
<text x="119.5" y="64.6">10</text>
<text x="128.3" y="61.3">0</text>
<text x="152.7" y="64.6">PD2</text>
<text x="178.5" y="64.6">16</text>
<text x="178.5" y="62.1">17</text>
<text x="185.5" y="65.7">PB6/OC1B</text>
<text x="185.5" y="63.2">PB7/OC2/OC1C</text>
<text x="212" y="63.2">PEN</text>
<text x="221.1" y="62.1">1</text>
<text x="243.5" y="62.4">RESET</text>
<text x="73" y="68.6" transform="rotate(-90 73 68.6)">JP2</text>
<text x="92.2" y="69.7">18</text>
<text x="99.2" y="70.8">SHDN/</text>
<text x="111.3" y="70.8">EN/</text>
<text x="119.5" y="69.7">1</text>
<text x="134.6" y="70" transform="rotate(-90 134.6 70)">PE0</text>
<text x="143.8" y="70.8">0</text>
<text x="143.8" y="68.6">R33</text>
<text x="178.5" y="69.7">14</text>
<text x="178.5" y="67.2">15</text>
<text x="185.5" y="70.8">PB4/OC0</text>
<text x="185.5" y="68.3">PB5/OC1A</text>
<text x="209.3" y="68.3">RESET</text>
<text x="221.1" y="67.2">20</text>
<text x="243.5" y="67.5">ADDRESS</text>
<text x="29.3" y="72.6" transform="rotate(-90 29.3 72.6)">R36</text>
<text x="33.8" y="72.6" transform="rotate(-90 33.8 72.6)">0</text>
<text x="66" y="76.7" transform="rotate(-90 66 76.7)">4</text>
<text x="68.6" y="76.7" transform="rotate(-90 68.6 76.7)">3</text>
<text x="178.5" y="74.8">12</text>
<text x="178.5" y="72.2">13</text>
<text x="178.6" y="77.3">11</text>
<text x="185.5" y="75.9">PB2/MOSI</text>
<text x="185.5" y="73.3">PB3/MISO</text>
<text x="207.9" y="75.9">PC6/A14</text>
<text x="207.9" y="73.3">PC7/A15</text>
<text x="221.1" y="77.3">40</text>
<text x="221.1" y="74.8">41</text>
<text x="221.1" y="72.2">42</text>
<text x="243.5" y="72.6">DATA</text>
<text x="243.5" y="77.7">ADCTL</text>
<text x="178.5" y="79.8">10</text>
<text x="185.5" y="81">PB0/SS</text>
<text x="185.5" y="78.4">PB1/SCK</text>
<text x="207.9" y="81">PC4/A12</text>
<text x="207.9" y="78.4">PC5/A13</text>
<text x="208" y="83.5">PC3/A11</text>
<text x="221.1" y="82.4">38</text>
<text x="221.1" y="79.8">39</text>
<text x="77.2" y="85.3">RESET</text>
<text x="178.5" y="90">30</text>
<text x="178.5" y="87.5">31</text>
<text x="178.5" y="84.9">32</text>
<text x="185.5" y="88.6">PD6/T1</text>
<text x="185.5" y="86">PD7/T2</text>
<text x="207.9" y="86">PC2/A10</text>
<text x="209.1" y="88.6">PC1/A9</text>
<text x="221.1" y="90">35</text>
<text x="221.1" y="87.5">36</text>
<text x="221.1" y="84.9">37</text>
<text x="77.2" y="90.4">RESET</text>
<text x="150.1" y="93">LED2</text>
<text x="150.1" y="95.1">red</text>
<text x="178.5" y="95.1">28</text>
<text x="178.5" y="92.5">29</text>
<text x="185.5" y="93.7">PD4/IC1</text>
<text x="185.5" y="91.1">PD5/XCK1</text>
<text x="209.1" y="91.1">PC0/A8</text>
<text x="221.1" y="95.1">44</text>
<text x="178.5" y="100.2">26</text>
<text x="178.5" y="97.6">27</text>
<text x="185.5" y="101.3">PD1/SDA/INT1</text>
<text x="185.5" y="98.7">PD2/RXD1/INT2</text>
<text x="185.5" y="96.2">PD3/TXD1/INT3</text>
<text x="207.8" y="101.3">PA5/AD5</text>
<text x="207.8" y="98.7">PA6/AD6</text>
<text x="207.8" y="96.2">PA7/AD7</text>
<text x="221.1" y="100.2">46</text>
<text x="221.1" y="97.6">45</text>
<text x="58.8" y="103.1" transform="rotate(-90 58.8 103.1)">VCC</text>
<text x="68.2" y="107.8">VCC</text>
<text x="83.3" y="105">SPI</text>
<text x="84.4" y="103.1">J7</text>
<text x="90.5" y="107.8">PE0</text>
<text x="178.5" y="102.7">25</text>
<text x="179.7" y="107.8">9</text>
<text x="185.5" y="103.8">PD0/SCL/INT0</text>
<text x="207.8" y="106.4">PA3/AD3</text>
<text x="207.8" y="103.8">PA4/AD4</text>
<text x="221.1" y="107.8">49</text>
<text x="221.1" y="105.2">48</text>
<text x="221.1" y="102.7">47</text>
<text x="68" y="110.4">GND</text>
<text x="68" y="112.9">GND</text>
<text x="78.9" y="108.9">2</text>
<text x="78.9" y="111.4">4</text>
<text x="78.9" y="114">6</text>
<text x="83.2" y="108.9">1</text>
<text x="83.2" y="111.4">3</text>
<text x="83.2" y="114">5</text>
<text x="90.5" y="112.9">MR</text>
<text x="146.2" y="108.1" transform="rotate(-90 146.2 108.1)">R2</text>
<text x="150.6" y="108.1" transform="rotate(-90 150.6 108.1)">1k</text>
<text x="179.7" y="112.9">7</text>
<text x="179.7" y="110.3">8</text>
<text x="185.5" y="114">PE5/OC3C/INT5</text>
<text x="185.5" y="111.4">PE6/T3/INT6</text>
<text x="185.5" y="108.9">PE7/IC3/INT7</text>
<text x="207.8" y="114">PA0/AD0</text>
<text x="207.8" y="111.4">PA1/AD1</text>
<text x="207.8" y="108.9">PA2/AD2</text>
<text x="221.1" y="112.9">51</text>
<text x="221.1" y="110.3">50</text>
<text x="68" y="115.4">GND</text>
<text x="68" y="118">GND</text>
<text x="78.9" y="116.5">8</text>
<text x="78.9" y="119.1">10</text>
<text x="83.2" y="116.5">7</text>
<text x="83.2" y="119.1">9</text>
<text x="90.5" y="115.4">PB1</text>
<text x="90.5" y="118">PE1</text>
<text x="150.2" y="118">PE1</text>
<text x="179.7" y="117.9">5</text>
<text x="179.7" y="115.4">6</text>
<text x="185.5" y="119.1">PE3/OC3A/AIN1</text>
<text x="185.5" y="116.5">PE4/OC3B/INT4</text>
<text x="239.1" y="117.3">Y2</text>
<text x="150.2" y="120.5">PE0</text>
<text x="179.7" y="125.6">2</text>
<text x="179.7" y="123">3</text>
<text x="179.7" y="120.5">4</text>
<text x="185.5" y="124.1">PE1/PDO/TXD0</text>
<text x="185.5" y="121.6">PE2/XCK0/AIN0</text>
<text x="204.5" y="124.1">PG4/TOSC1</text>
<text x="221.1" y="123">19</text>
<text x="221.1" y="125.6">18</text>
<text x="239.1" y="120.8">32.768 kHz</text>
<text x="178.5" y="130.6">54</text>
<text x="185.5" y="131.8">PF7/ADC7/TDI</text>
<text x="185.5" y="126.7">PE0/PDI/RXD0</text>
<text x="204.5" y="126.7">PG3/TOSC2</text>
<text x="207.5" y="129.2">PG2/ALE</text>
<text x="208.5" y="131.8">PG1/RD</text>
<text x="221.1" y="128.1">43</text>
<text x="221.1" y="130.6">34</text>
<text x="81.4" y="135.4">JTAG</text>
<text x="84.4" y="133.5">J8</text>
<text x="178.5" y="135.7">56</text>
<text x="178.5" y="133.2">55</text>
<text x="185.5" y="136.8">PF5/ADC5/TMS</text>
<text x="185.5" y="134.3">PF6/ADC6/TDO</text>
<text x="207.9" y="134.3">PG0/WR</text>
<text x="210.1" y="136.8">XTAL2</text>
<text x="221.1" y="133.2">33</text>
<text x="221.1" y="135.7">23</text>
<text x="244.8" y="135.1">22p</text>
<text x="244.8" y="132.9">C9</text>
<text x="43.5" y="143.7">MR</text>
<text x="52.2" y="138.6" transform="rotate(-90 52.2 138.6)">R9</text>
<text x="56.7" y="138.6" transform="rotate(-90 56.7 138.6)">1k</text>
<text x="68" y="138.6">GND</text>
<text x="68.2" y="141.1">VCC</text>
<text x="69.4" y="143.6">MR</text>
<text x="78.9" y="139.4">2</text>
<text x="78.9" y="141.9">4</text>
<text x="83.2" y="139.4">1</text>
<text x="83.2" y="141.9">3</text>
<text x="90.5" y="138.3">PF4</text>
<text x="90.5" y="143.4">PF5</text>
<text x="90.5" y="140.8">PF6</text>
<text x="178.5" y="143.3">59</text>
<text x="178.5" y="140.8">58</text>
<text x="178.5" y="138.3">57</text>
<text x="185.5" y="141.9">PF3/ADC3</text>
<text x="185.5" y="139.4">PF4/ADC4/TCK</text>
<text x="245.1" y="143.1">C10</text>
<text x="55.3" y="148.5">C29</text>
<text x="68" y="148.7">GND</text>
<text x="78.9" y="144.5">6</text>
<text x="78.9" y="147">8</text>
<text x="78.9" y="149.5">10</text>
<text x="83.2" y="144.5">5</text>
<text x="83.2" y="147">7</text>
<text x="83.2" y="149.5">9</text>
<text x="90.5" y="148.5">PF7</text>
<text x="90.5" y="145.9">VCC</text>
<text x="114.6" y="146.2" transform="rotate(-90 114.6 146.2)">VCC</text>
<text x="126.1" y="149.9">0</text>
<text x="129.9" y="146.2" transform="rotate(-90 129.9 146.2)">AVCC</text>
<text x="178.5" y="148.4">61</text>
<text x="178.5" y="145.9">60</text>
<text x="185.5" y="149.5">PF0/ADC0</text>
<text x="185.5" y="147">PF1/ADC1</text>
<text x="185.5" y="144.5">PF2/ADC2</text>
<text x="210.1" y="147">XTAL1</text>
<text x="210.7" y="149.5">AREF</text>
<text x="221.1" y="148.4">62</text>
<text x="221.1" y="145.9">24</text>
<text x="245.1" y="145.3">22p</text>
<text x="55.3" y="152.9">100n</text>
<text x="123.4" y="154.3">R13</text>
<text x="149.9" y="153.1" transform="rotate(-90 149.9 153.1)">PF0</text>
<text x="152.4" y="153.1" transform="rotate(-90 152.4 153.1)">PF1</text>
<text x="155" y="153.1" transform="rotate(-90 155 153.1)">PF2</text>
<text x="228.9" y="152.9">14.7456 MHz</text>
<text x="228.9" y="150.3">Y1</text>
<text x="134" y="161.1">C22</text>
<text x="143.2" y="159.9" transform="rotate(-90 143.2 159.9)">J6</text>
<text x="144.8" y="156.6" transform="rotate(-90 144.8 156.6)">1</text>
<text x="147.3" y="156.6" transform="rotate(-90 147.3 156.6)">3</text>
<text x="149.8" y="156.6" transform="rotate(-90 149.8 156.6)">5</text>
<text x="152.4" y="156.6" transform="rotate(-90 152.4 156.6)">7</text>
<text x="154.9" y="156.6" transform="rotate(-90 154.9 156.6)">9</text>
<text x="157.5" y="156.6" transform="rotate(-90 157.5 156.6)">11 PF3</text>
<text x="160" y="156.6" transform="rotate(-90 160 156.6)">13 PF4</text>
<text x="162.5" y="156.6" transform="rotate(-90 162.5 156.6)">15 PF5</text>
<text x="165.1" y="156.6" transform="rotate(-90 165.1 156.6)">17 PF6</text>
<text x="167.6" y="156.6" transform="rotate(-90 167.6 156.6)">19 PF7</text>
<text x="134" y="165.6">100n</text>
<text x="144.8" y="167.5" transform="rotate(-90 144.8 167.5)">2</text>
<text x="147.3" y="167.5" transform="rotate(-90 147.3 167.5)">4</text>
<text x="149.8" y="167.5" transform="rotate(-90 149.8 167.5)">6</text>
<text x="152.4" y="167.5" transform="rotate(-90 152.4 167.5)">8</text>
<text x="141" y="173.5">AREF</text>
<text x="154.9" y="168.7" transform="rotate(-90 154.9 168.7)">10</text>
<text x="157.5" y="168.7" transform="rotate(-90 157.5 168.7)">12</text>
<text x="160" y="168.7" transform="rotate(-90 160 168.7)">14</text>
<text x="162.5" y="168.7" transform="rotate(-90 162.5 168.7)">16</text>
<text x="165.1" y="168.7" transform="rotate(-90 165.1 168.7)">18</text>
<text x="167.6" y="168.7" transform="rotate(-90 167.6 168.7)">20</text>
<text x="122.3" y="179.7">0</text>
<text x="122.3" y="175.2">R15</text>
<text x="114.6" y="184.3">GND</text>
<text x="129.9" y="184.3">AGND</text>
</g>
<g font-size="2" fill="#800000">
<text x="33.1" y="25">Stuff R35 for</text>
<text x="33.1" y="27.5">power over RS232</text>
<text x="144.2" y="48.2" transform="rotate(-90 144.2 48.2)">Stuff R32 and R33 for</text>
<text x="146.7" y="48.2" transform="rotate(-90 146.7 48.2)">RTS/CTS or 2nd UART</text>
<text x="33.4" y="67.2">Stuff R36 with non-</text>
<text x="33.4" y="69.7">floating chassis</text>
<text x="35.9" y="84">By default short pins 1-3 and</text>
<text x="35.9" y="86.6">pins 2-4 on JP1, and pins 1-2</text>
<text x="35.9" y="89.1">pins 3-4 on JP2</text>
<text x="143.2" y="101.5" transform="rotate(-90 143.2 101.5)">User LED</text>
</g>
</svg>
